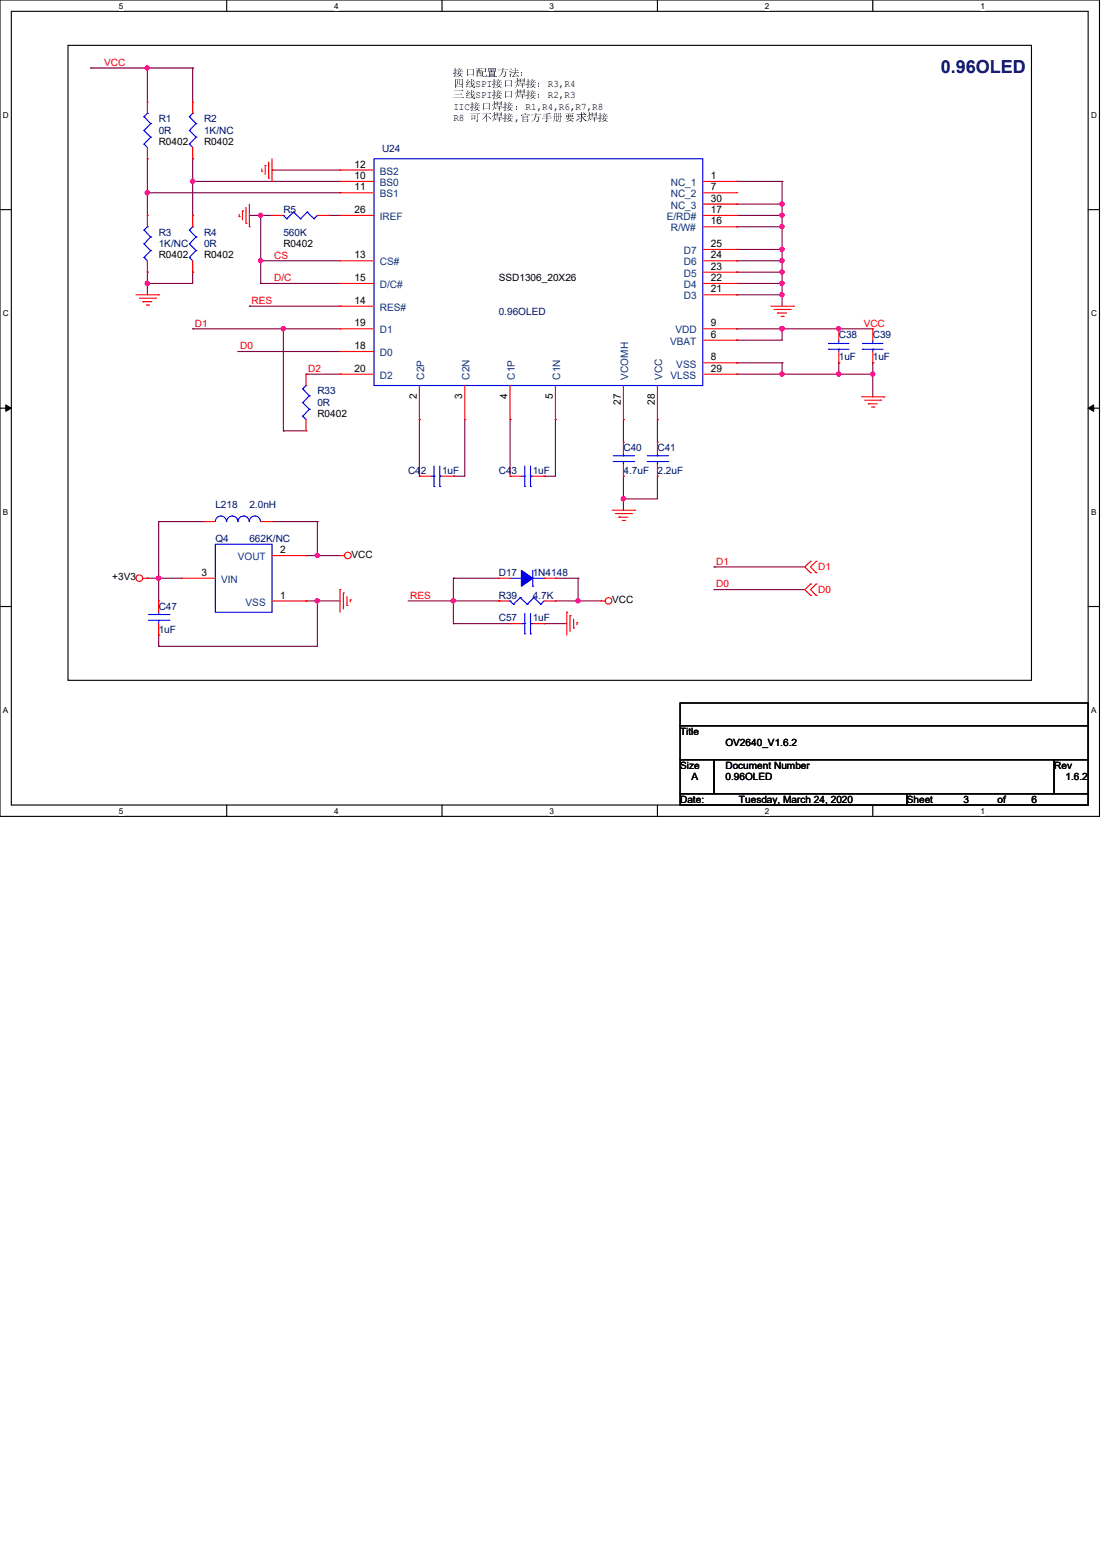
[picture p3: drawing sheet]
<svg xmlns="http://www.w3.org/2000/svg" width="210mm" height="297mm" viewBox="0 0 210 297" stroke-linecap="round" stroke-linejoin="round" font-family="sans-serif">
<path d="M0 0h209.4v155.4h-209.4zM2.2 2.2h205.1v151.1h-205.1z" fill="none" stroke="#000" stroke-width=".21"/>
<g fill="#fff">
<path d="M22.6 .3h.9v1.7h-.9z"/>
<path d="M22.6 153.5h.9v1.8h-.9z"/>
</g>
<path d="M43.2 0v2.2M43.2 153.3v2.1" fill="none" stroke="#000" stroke-width=".21"/>
<g fill="#fff">
<path d="M63.7 .3h.8v1.7h-.8z"/>
<path d="M63.7 153.5h.8v1.8h-.8z"/>
</g>
<path d="M84.2 0v2.2M84.2 153.3v2.1" fill="none" stroke="#000" stroke-width=".21"/>
<g fill="#fff">
<path d="M104.7 .3h.8v1.7h-.8z"/>
<path d="M104.7 153.5h.8v1.8h-.8z"/>
</g>
<path d="M125.2 0v2.2M125.2 153.3v2.1" fill="none" stroke="#000" stroke-width=".21"/>
<g fill="#fff">
<path d="M145.7 .3h.9v1.7h-.9z"/>
<path d="M145.7 153.5h.9v1.8h-.9z"/>
</g>
<path d="M166.2 0v2.2M166.2 153.3v2.1" fill="none" stroke="#000" stroke-width=".21"/>
<g fill="#fff">
<path d="M186.7 .3h.9v1.7h-.9z"/>
<path d="M186.7 153.5h.9v1.8h-.9z"/>
<path d="M.6 21h1.1v1.8h-1.1z"/>
<path d="M207.8 21h1.1v1.8h-1.1z"/>
<path d="M.6 58.8h1.1v1.7h-1.1z"/>
<path d="M207.8 58.8h1.1v1.7h-1.1z"/>
</g>
<path d="M0 39.9h2.2M207.3 39.9h2.1" fill="none" stroke="#000" stroke-width=".21"/>
<g fill="#fff">
<path d="M.6 96.6h1v1.7h-1z"/>
<path d="M207.8 96.6h1v1.7h-1z"/>
</g>
<path d="M0 77.7h2.2M207.3 77.7h2.1" fill="none" stroke="#000" stroke-width=".21"/>
<path d="M1.1 77.1l1.1 .6-1.1 .6zM207.3 77.7l1-.6v1.2z" fill="#000"/>
<path d="M1.1 77.1l1.1 .6-1.1 .6zM207.3 77.7l1-.6v1.2z" fill="none" stroke="#000" stroke-width=".19"/>
<g fill="#fff">
<path d="M.6 134.4h.9v1.7h-.9z"/>
<path d="M207.8 134.4h1v1.7h-1z"/>
</g>
<path d="M13 8.6h183.5v120.9h-183.5zM0 115.5h2.2M207.3 115.5h2.1" fill="none" stroke="#000" stroke-width=".21"/>
<path d="M140.3 34.5h.1M140.3 38.9h.1M140.3 34.5h8.7M140.3 38.9h8.7M149 34.5h.1M149 38.9h.1M149 34.5v6.5" fill="none" stroke="#7f003f" stroke-width=".21"/>
<circle cx="148.9" cy="38.8" r=".4" fill="#f0f"/>
<circle cx="148.9" cy="38.8" r=".4" fill="none" stroke="#f0f" stroke-width=".21"/>
<path d="M140.3 41h.1M140.3 43.2h.1M140.3 41h8.7M140.3 43.2h8.7M149 43.2h.1M149 43.2v4.3" fill="none" stroke="#7f003f" stroke-width=".21"/>
<circle cx="148.9" cy="43.2" r=".4" fill="#f0f"/>
<circle cx="148.9" cy="43.2" r=".4" fill="none" stroke="#f0f" stroke-width=".21"/>
<path d="M140.3 47.5h.1M140.3 47.5h8.7M149 47.5h.1M149 47.5v2.2" fill="none" stroke="#7f003f" stroke-width=".21"/>
<circle cx="148.9" cy="47.5" r=".4" fill="#f0f"/>
<circle cx="148.9" cy="47.5" r=".4" fill="none" stroke="#f0f" stroke-width=".21"/>
<path d="M140.3 49.7h.1M140.3 51.8h.1M140.3 49.7h8.7M140.3 51.8h8.7M149 56.1h.1M149 56.1v2.2" fill="none" stroke="#7f003f" stroke-width=".21"/>
<circle cx="148.9" cy="51.8" r=".4" fill="#f0f"/>
<circle cx="148.9" cy="51.8" r=".4" fill="none" stroke="#f0f" stroke-width=".21"/>
<path d="M140.3 54h.1M140.3 54h8.7" fill="none" stroke="#7f003f" stroke-width=".21"/>
<circle cx="148.9" cy="53.9" r=".4" fill="#f0f"/>
<circle cx="148.9" cy="53.9" r=".4" fill="none" stroke="#f0f" stroke-width=".21"/>
<path d="M140.3 56.1h.1M140.3 56.1h8.7" fill="none" stroke="#7f003f" stroke-width=".21"/>
<circle cx="148.9" cy="56.1" r=".4" fill="#f0f"/>
<circle cx="148.9" cy="56.1" r=".4" fill="none" stroke="#f0f" stroke-width=".21"/>
<path d="M140.3 62.6h.1M140.3 62.6h8.7M159.8 62.6h.1M159.8 62.6h6.4" fill="none" stroke="#7f003f" stroke-width=".21"/>
<circle cx="159.7" cy="62.6" r=".4" fill="#f0f"/>
<circle cx="159.7" cy="62.6" r=".4" fill="none" stroke="#f0f" stroke-width=".21"/>
<path d="M140.3 64.8h.1M149 62.6h.1M149 62.6v2.2h-8.7" fill="none" stroke="#7f003f" stroke-width=".21"/>
<circle cx="148.9" cy="62.6" r=".4" fill="#f0f"/>
<circle cx="148.9" cy="62.6" r=".4" fill="none" stroke="#f0f" stroke-width=".21"/>
<path d="M140.3 71.2h.1M140.3 71.2h8.7M166.2 71.2h.1M166.2 71.2v4.4" fill="none" stroke="#7f003f" stroke-width=".21"/>
<circle cx="166.2" cy="71.2" r=".4" fill="#f0f"/>
<circle cx="166.2" cy="71.2" r=".4" fill="none" stroke="#f0f" stroke-width=".21"/>
<path d="M140.3 69.1h.1M140.3 69.1h8.7M149 69.1h.1M149 69.1v2.1M159.8 71.2h.1M159.8 69.1h.1M159.8 71.2h6.4M159.8 69.1v2.1" fill="none" stroke="#7f003f" stroke-width=".21"/>
<circle cx="159.7" cy="71.2" r=".4" fill="#f0f"/>
<circle cx="159.7" cy="71.2" r=".4" fill="none" stroke="#f0f" stroke-width=".21"/>
<path d="M118.7 79.9h.1M118.7 79.9v4.3M125.2 79.9h.1M125.2 79.9v4.3M118.7 90.7h.1M118.7 95h.1M118.7 90.7v4.3M125.2 90.7h.1M125.2 90.7v4.3h-6.5" fill="none" stroke="#7f003f" stroke-width=".21"/>
<circle cx="118.7" cy="95" r=".4" fill="#f0f"/>
<circle cx="118.7" cy="95" r=".4" fill="none" stroke="#f0f" stroke-width=".21"/>
<g fill="none" stroke="#7f003f" stroke-width=".21">
<path d="M149 41h.1M149 41v2.2M79.9 79.9h.1M79.9 79.9v10.8M88.5 79.9h.1M88.5 79.9v10.8h-2.1M97.2 79.9h.1M97.2 79.9v10.8M105.8 79.9h.1M105.8 79.9v10.8h-2.2M86.4 90.7h.1M103.6 90.7h.1"/>
<path d="M118.7 95h.1M118.7 95v2.2"/>
</g>
<circle cx="148.9" cy="41" r=".4" fill="#f0f"/>
<circle cx="148.9" cy="41" r=".4" fill="none" stroke="#f0f" stroke-width=".21"/>
<path d="M149 54h.1M149 51.8h.1M149 49.7h.1M149 49.7v6.4" fill="none" stroke="#7f003f" stroke-width=".21"/>
<circle cx="148.9" cy="49.6" r=".4" fill="#f0f"/>
<circle cx="148.9" cy="49.6" r=".4" fill="none" stroke="#f0f" stroke-width=".21"/>
<path d="M149 71.2h.1M149 71.2h10.8M166.2 69.1h.1M166.2 69.1v2.1" fill="none" stroke="#7f003f" stroke-width=".21"/>
<circle cx="148.9" cy="71.2" r=".4" fill="#f0f"/>
<circle cx="148.9" cy="71.2" r=".4" fill="none" stroke="#f0f" stroke-width=".21"/>
<path d="M149 62.6h.1M149 62.6h10.8" fill="none" stroke="#7f003f" stroke-width=".21"/>
<circle cx="148.9" cy="62.6" r=".4" fill="#f0f"/>
<circle cx="148.9" cy="62.6" r=".4" fill="none" stroke="#f0f" stroke-width=".21"/>
<g fill="none" stroke="#7f003f" stroke-width=".21">
<path d="M28.1 36.7h.1M28.1 30.2h.1M28.1 36.7h36.7M28.1 30.2v10.8M36.7 34.5h.1M36.7 30.2h.1M36.7 34.5h28.1M36.7 30.2v4.3M51.8 32.4h.1M51.8 32.4h13M49.7 41h.1M49.7 41h2.1"/>
<path d="M62.6 41h.1M62.6 41h2.2"/>
</g>
<circle cx="28" cy="36.7" r=".4" fill="#f0f"/>
<circle cx="28" cy="36.7" r=".4" fill="none" stroke="#f0f" stroke-width=".21"/>
<path d="M36.7 34.5h.1M36.7 34.5v6.5" fill="none" stroke="#7f003f" stroke-width=".21"/>
<circle cx="36.7" cy="34.5" r=".4" fill="#f0f"/>
<circle cx="36.7" cy="34.5" r=".4" fill="none" stroke="#f0f" stroke-width=".21"/>
<path d="M28.1 54h.1M28.1 54v2.1" fill="none" stroke="#7f003f" stroke-width=".21"/>
<circle cx="28" cy="53.9" r=".4" fill="#f0f"/>
<circle cx="28" cy="53.9" r=".4" fill="none" stroke="#f0f" stroke-width=".21"/>
<path d="M28.1 13h.1M28.1 13h8.6M28.1 13v6.4M36.7 13h.1M36.7 13v6.4M28.1 54h.1M36.7 51.8h.1M36.7 51.8v2.2h-8.6" fill="none" stroke="#7f003f" stroke-width=".21"/>
<circle cx="28" cy="12.9" r=".4" fill="#f0f"/>
<circle cx="28" cy="12.9" r=".4" fill="none" stroke="#f0f" stroke-width=".21"/>
<path d="M17.3 13h.1M17.3 13h10.8M49.7 49.7h.1M49.7 49.7h15.1" fill="none" stroke="#7f003f" stroke-width=".21"/>
<circle cx="49.6" cy="49.6" r=".4" fill="#f0f"/>
<circle cx="49.6" cy="49.6" r=".4" fill="none" stroke="#f0f" stroke-width=".21"/>
<g fill="none" stroke="#7f003f" stroke-width=".21">
<path d="M47.5 58.3h.1M47.5 58.3h17.3M49.7 54h.1M49.7 54h15.1M45.3 66.9h.1M45.3 66.9h19.5M54 62.6h.1M54 62.6h10.8M54 62.6v19.4M58.3 71.2h.1M58.3 71.2h6.5M54 82h.1"/>
<path d="M54 82h4.3"/>
</g>
<circle cx="54" cy="62.6" r=".4" fill="#f0f"/>
<circle cx="54" cy="62.6" r=".4" fill="none" stroke="#f0f" stroke-width=".21"/>
<path d="M36.7 62.6h.1M36.7 62.6h17.3M30.2 110.1h.1M30.2 110.1h4.3M60.5 105.8h.1M60.5 114.4h.1M60.5 105.8h4.3M60.5 114.4h4.3" fill="none" stroke="#7f003f" stroke-width=".21"/>
<circle cx="30.2" cy="110.1" r=".4" fill="#f0f"/>
<circle cx="30.2" cy="110.1" r=".4" fill="none" stroke="#f0f" stroke-width=".21"/>
<path d="M28.1 110.1h.1M28.1 110.1h2.1M30.2 110.1h.1M30.2 110.1v4.3M60.5 114.4h.1M60.5 114.4v8.7h-30.3M30.2 120.9h.1M30.2 123.1h.1M30.2 120.9v2.2" fill="none" stroke="#7f003f" stroke-width=".21"/>
<circle cx="60.4" cy="114.4" r=".4" fill="#f0f"/>
<circle cx="60.4" cy="114.4" r=".4" fill="none" stroke="#f0f" stroke-width=".21"/>
<g fill="none" stroke="#7f003f" stroke-width=".21">
<path d="M49.7 49.7h.1M49.7 49.7v4.3M58.3 114.4h.1M58.3 114.4h2.2M86.4 118.7h.1M86.4 114.4h.1M86.4 114.4h8.6M86.4 118.7h10.8M86.4 114.4v4.3M95 114.4h.1M110.1 114.4h.1M110.1 114.4h4.3"/>
<path d="M136 107.9h.1M136 112.3h.1M136 107.9h17.3M136 112.3h17.3"/>
</g>
<circle cx="86.3" cy="114.4" r=".4" fill="#f0f"/>
<circle cx="86.3" cy="114.4" r=".4" fill="none" stroke="#f0f" stroke-width=".21"/>
<path d="M77.7 114.4h8.7M86.4 114.4h.1M103.6 118.7h.1M103.6 118.7h4.3M105.8 110.1h.1M105.8 110.1h4.3M110.1 110.1h.1M110.1 110.1v4.3" fill="none" stroke="#7f003f" stroke-width=".21"/>
<circle cx="110.1" cy="114.4" r=".4" fill="#f0f"/>
<circle cx="110.1" cy="114.4" r=".4" fill="none" stroke="#f0f" stroke-width=".21"/>
<path d="M28.1 51.8h.1M28.1 51.8v2.2M47.5 41h.1M47.5 41h2.2M49.7 41h.1M49.7 41v8.7M86.4 110.1h.1M86.4 110.1h8.6M86.4 110.1v4.3M105.8 114.4h.1M105.8 114.4h4.3" fill="none" stroke="#7f003f" stroke-width=".21"/>
<circle cx="49.6" cy="41" r=".4" fill="#f0f"/>
<circle cx="49.6" cy="41" r=".4" fill="none" stroke="#f0f" stroke-width=".21"/>
<path d="M51.8 99.3h8.7M60.5 99.3h.1M60.5 99.3v6.5M60.5 105.8h.1" fill="none" stroke="#7f003f" stroke-width=".21"/>
<circle cx="60.4" cy="105.8" r=".4" fill="#f0f"/>
<circle cx="60.4" cy="105.8" r=".4" fill="none" stroke="#f0f" stroke-width=".21"/>
<path d="M30.2 99.3h.1M30.2 99.3h8.7M30.2 99.3v10.8M30.2 110.1h.1M58.3 105.8h.1M58.3 105.8h2.2" fill="none" stroke="#7f003f" stroke-width=".21"/>
<g fill="none" stroke="#f00" stroke-width=".21">
<path d="M28.1 19.4h.1M28.1 19.4v2.2M36.7 19.4h.1M36.7 19.4v2.2M28.1 30.2h.1M28.1 28.1v2.1M36.7 30.2h.1M36.7 28.1v2.1M46.9 39.5v3M47.5 38.9v4.3M49.9 32.6h.1M49.9 32.2v.4"/>
<path d="M50.5 31.5h.1M50.5 31.5v1.7M51.2 33.9h.1M51.2 30.9v3M51.8 34.5h.1M51.8 30.2v4.3M25.9 56.1h4.3M26.5 56.8h3.1M27.2 57.4h.1M27.2 57.4h1.7M27.9 58.1h.4M28.1 51.8h.1"/>
<path d="M28.1 41h.1M28.1 41v2.2M28.1 49.7v2.1M28.3 58.1h.1M29.6 56.8h.1M30.2 56.1h.1M45.6 41.2h.1M45.6 40.8v.4M46.2 40.2h.1M46.2 40.2v1.7M46.9 42.5h.1M47.5 43.2h.1"/>
<path d="M146.8 58.3h4.3M147.4 58.9h3.1M148.1 59.6h.1M148.1 59.6h1.7M150.5 58.9h.1M151.1 58.3h.1M148.8 60.2h.4M149.2 60.2h.1M164.1 75.6h4.3M164.7 76.2h3.1M165.4 76.9h.1M165.4 76.9h1.7"/>
<path d="M166 77.5h.5M166.5 77.5h.1M167.8 76.2h.1M168.4 75.6h.1M116.6 97.2h4.3M117.2 97.8h3.1M117.9 98.5h.1M117.9 98.5h1.7M118.5 99.1h.5M119 99.1h.1M120.3 97.8h.1M120.9 97.2h.1"/>
<path d="M27.2 110.1h.9M28.1 110.1h.1M64.8 105.8h.1M64.8 112.3h.1M64.8 105.8h.8M64.8 112.3v4.3M65.4 112.9h.1M65.4 112.9v3.1M66.1 115.3h.1M66.1 113.6v1.7M66.7 114.2h.1M66.7 114.2v.4"/>
<path d="M95 114.4h.1M95 114.4h2.2M103.6 114.4h2.2M105.8 114.4h.1M107.9 116.6h.1M107.9 116.6v4.3M108.6 117.2h.1M108.6 117.2v3.1M109.3 119.6h.1M109.3 117.9v1.7M109.9 118.5h.1M109.9 118.5v.5"/>
<path d="M114.4 114.4h.1M114.4 114.4h.9M154.4 106.9h.1M154.4 109.1h.1M154.4 111.2h.1M154.4 113.4h.1M154.4 106.9l-1.1 1 1.1 1.2M154.4 111.2l-1.1 1.1 1.1 1.1M155.4 109.1h.1M155.4 106.9h.1M155.4 113.4h.1M155.4 111.2h.1"/>
<path d="M155.4 106.9l-1 1 1 1.2M155.4 111.2l-1 1.1 1 1.1"/>
<circle cx="26.5" cy="110.1" r=".63"/>
<circle cx="66.3" cy="105.8" r=".63"/>
<circle cx="115.9" cy="114.4" r=".63"/>
</g>
<path d="M129.5 133.9h77.8v4.3h-77.8zM129.5 138.2h77.8v6.5h-77.8zM129.5 144.7h6.5v6.4h-6.5zM129.5 151.1h43.2v2.2h-43.2zM136 144.7h64.8v6.4h-64.8zM172.7 151.1h34.6v2.2h-34.6zM200.8 144.7h6.5v6.4h-6.5z" fill="none" stroke="#000" stroke-width=".21"/>
<g fill="none" stroke="#00f" stroke-width=".21">
<path d="M27.4 27.4h.1M27.4 24.8h.1M27.4 22.2h.1M27.4 27.4l.7 .7M27.4 24.8l1.3 1.3M27.4 22.2l1.3 1.3M28.1 21.6h.1M28.1 21.6l-.7 .6M28.7 26.1h.1M28.7 23.5h.1M28.7 26.1l-1.3 1.3M28.7 23.5l-1.3 1.3"/>
<path d="M36.1 27.4h.1M36.1 24.8h.1M36.1 22.2h.1M36.1 27.4l.6 .7M36.1 24.8l1.2 1.3M36.1 22.2l1.2 1.3M36.7 21.6h.1M36.7 21.6l-.6 .6M37.3 26.1h.1M37.3 23.5h.1M37.3 26.1l-1.2 1.3M37.3 23.5l-1.2 1.3"/>
<path d="M27.4 49h.1M27.4 46.4h.1M27.4 43.8h.1M27.4 49l.7 .7M27.4 46.4l1.3 1.3M27.4 43.8l1.3 1.3M28.1 43.2h.1M28.1 43.2l-.7 .6M28.7 47.7h.1M28.7 45.1h.1M28.7 47.7l-1.3 1.3M28.7 45.1l-1.3 1.3"/>
<path d="M97.2 114.4h.1M97.2 114.4l.6 .7M97.2 110.1h2.1M97.8 115.1h.1M99.1 113.8h.1M99.1 113.8l1.3 1.3M99.1 113.8l-1.3 1.3M99.3 110.1h.1M100.4 115.1h.1M101.5 111.6h.1M101.5 108.6v3M101.5 110.1h2.1"/>
<path d="M101.7 113.8h.1M101.7 113.8l1.3 1.3M101.7 113.8l-1.3 1.3M103 115.1h.1M103.6 110.1h.1M103.6 114.4l-.6 .7"/>
</g>
<path d="M99.3 108.6l2.2 1.5-2.2 1.5z" fill-rule="evenodd" fill="#00f"/>
<g fill="none" stroke="#00f" stroke-width=".21">
<path d="M71.2 30.2h62.7v43.2h-62.7zM36.1 49h.1M36.1 46.4h.1M36.1 43.8h.1M36.1 49l.6 .7M36.1 46.4l1.2 1.3M36.1 43.8l1.2 1.3M36.7 43.2h.1M36.7 43.2l-.6 .6M37.3 47.7h.1M37.3 45.1h.1M37.3 47.7l-1.2 1.3"/>
<path d="M37.3 45.1l-1.2 1.3M54 41h.1M54 41l.6 .7M54.6 41.7h.1M55.9 40.4h.1M55.9 40.4l1.3 1.3M55.9 40.4l-1.3 1.3M57.2 41.7h.1M58.5 40.4h.1M58.5 40.4l1.3 1.3M58.5 40.4l-1.3 1.3M59.8 41.7h.1"/>
<path d="M60.5 41l-.7 .7M57.7 79.2h.1M57.7 76.7h.1M57.7 74h.1M57.7 79.2l.6 .7M57.7 76.7l1.2 1.2M57.7 74l1.2 1.4M58.3 73.4h.1M58.3 73.4l-.6 .6M58.9 77.9h.1M58.9 75.4h.1M58.9 77.9l-1.2 1.3"/>
<path d="M58.9 75.4l-1.2 1.3M157.8 65.4h.1M157.8 66.5h.1M157.8 65.4h3.9M157.8 66.5h3.9M159.8 66.5h.1M159.8 65.4h.1M159.8 64.8v.6M159.8 66.5v.4M164.3 65.4h.1M164.3 66.5h.1M164.3 65.4h3.9"/>
<path d="M164.3 66.5h3.9M166.2 66.5h.1M166.2 65.4h.1M166.2 64.8v.6M166.2 66.5v.4M41 99.3a1.06 1.06 0 0 1 1.1-1 1.06 1.06 0 0 1 1 1M43.2 99.3a1.06 1.06 0 0 1 1-1 1.06 1.06 0 0 1 1.1 1M45.3 99.3a1.06 1.06 0 0 1 1.1-1 1.06 1.06 0 0 1 1.1 1 1.08 1.08 0 0 1 1-1 1.08 1.08 0 0 1 1.1 1M82 90.7h.7M82.7 92.6h.1M82.7 90.7h.1M82.7 88.7v3.9"/>
<path d="M83.8 90.7h.1M83.8 92.6h.1M83.8 90.7h.4M83.8 88.7v3.9M99.3 90.7h.6M99.9 92.6h.1M99.9 90.7h.1M99.9 88.7v3.9M101 90.7h.1M101 92.6h.1M101 88.7v3.9M101 90.7h.5"/>
<path d="M116.8 87.9h3.9M116.8 86.8h3.9M118.7 86.8h.1M118.7 87.9h.1M118.7 86.4v.4M118.7 87.9v.6M120.7 87.9h.1M120.7 86.8h.1M123.3 87.9h3.9M123.3 86.8h3.9M125.2 86.8h.1M125.2 87.9h.1"/>
<path d="M125.2 86.4v.4M125.2 87.9v.6M127.2 87.9h.1M127.2 86.8h.1M28.3 118.1h3.9M28.3 117h3.9M30.2 117h.1M30.2 118.1h.1M30.2 116.6v.4M30.2 118.1v.6M32.2 118.1h.1M32.2 117h.1"/>
<path d="M41 103.6h10.8v13h-10.8zM99.3 108.6l2.2 1.5-2.2 1.5zM99.3 118.7h.6M99.9 118.7h.1M99.9 116.8v3.9M101 118.7h.1M101 118.7h.5M101 116.8v3.9M99.9 120.7h.1M101 120.7h.1"/>
</g>
<g fill="none" stroke="#f00" stroke-width=".21">
<path d="M64.8 32.4h.1M64.8 34.5h.1M64.8 36.7h.1M64.8 32.4h6.4M64.8 34.5h6.4M64.8 36.7h6.4M133.9 34.5h6.4M133.9 36.7h6.4M133.9 38.9h6.4M140.3 34.5h.1M140.3 36.7h.1M140.3 38.9h.1"/>
<path d="M36.7 51.8h.1M36.7 41h.1M36.7 41v2.2M36.7 49.7v2.1M51.8 41h.1M51.8 41h2.2M60.5 41h2.1M62.6 41h.1M64.8 41h.1M64.8 49.7h.1M64.8 54h.1M64.8 58.3h.1"/>
<path d="M64.8 41h6.4M64.8 49.7h6.4M64.8 54h6.4M64.8 58.3h6.4M133.9 41h6.4M133.9 49.7h6.4M133.9 54h6.4M133.9 56.1h6.4M133.9 51.8h6.4M133.9 47.5h6.4M133.9 43.2h6.4M140.3 56.1h.1"/>
<path d="M140.3 54h.1M140.3 51.8h.1M140.3 49.7h.1M140.3 47.5h.1M140.3 41h.1M140.3 43.2h.1M58.3 71.2h.1M58.3 71.2v2.2M58.3 79.9v2.1M64.8 62.6h.1M64.8 66.9h.1M64.8 71.2h.1"/>
<path d="M64.8 62.6h6.4M64.8 66.9h6.4M64.8 71.2h6.4M79.9 79.9h.1M79.9 73.4v6.5M88.5 79.9h.1M88.5 73.4v6.5M97.2 79.9h.1M97.2 73.4v6.5M105.8 79.9h.1M105.8 73.4v6.5M118.7 79.9h.1"/>
<path d="M118.7 73.4v6.5M125.2 79.9h.1M125.2 73.4v6.5M133.9 62.6h6.4M133.9 71.2h6.4M133.9 69.1h6.4M133.9 64.8h6.4M140.3 71.2h.1M140.3 69.1h.1M140.3 64.8h.1M140.3 62.6h.1M159.8 69.1h.1"/>
<path d="M159.8 62.6h.1M159.8 62.6v2.2M159.8 66.9v2.2M166.2 69.1h.1M166.2 62.6h.1M166.2 62.6v2.2M166.2 66.9v2.2M38.9 99.3h.1M38.9 99.3h2.1M49.7 99.3h2.1M51.8 99.3h.1M58.3 82h.1"/>
<path d="M79.9 90.7h.1M79.9 90.7h2.1M84.2 90.7h2.2M86.4 90.7h.1M97.2 90.7h.1M97.2 90.7h2.1M101.5 90.7h2.1M103.6 90.7h.1M118.7 84.2h.1M118.7 90.7h.1M118.7 84.2v2.2M118.7 88.5v2.2"/>
<path d="M125.2 84.2h.1M125.2 90.7h.1M125.2 84.2v2.2M125.2 88.5v2.2M30.2 114.4h.1M30.2 114.4v2.2M30.2 118.7v2.2M34.5 110.1h.1M34.5 110.1h6.5M51.8 105.8h6.5M51.8 114.4h6.5M58.3 105.8h.1"/>
<path d="M58.3 114.4h.1M95 110.1h.1M95 110.1h2.2M97.2 118.7h.1M97.2 118.7h2.1M101.5 118.7h2.1M103.6 118.7h.1M103.6 110.1h2.2M105.8 110.1h.1M30.2 120.9h.1"/>
</g>
<circle cx="148.9" cy="38.8" r=".4" fill="#f0f"/>
<circle cx="148.9" cy="38.8" r=".4" fill="none" stroke="#f0f" stroke-width=".21"/>
<circle cx="148.9" cy="43.2" r=".4" fill="#f0f"/>
<circle cx="148.9" cy="43.2" r=".4" fill="none" stroke="#f0f" stroke-width=".21"/>
<circle cx="148.9" cy="47.5" r=".4" fill="#f0f"/>
<circle cx="148.9" cy="47.5" r=".4" fill="none" stroke="#f0f" stroke-width=".21"/>
<circle cx="148.9" cy="51.8" r=".4" fill="#f0f"/>
<circle cx="148.9" cy="51.8" r=".4" fill="none" stroke="#f0f" stroke-width=".21"/>
<circle cx="148.9" cy="53.9" r=".4" fill="#f0f"/>
<circle cx="148.9" cy="53.9" r=".4" fill="none" stroke="#f0f" stroke-width=".21"/>
<circle cx="148.9" cy="56.1" r=".4" fill="#f0f"/>
<circle cx="148.9" cy="56.1" r=".4" fill="none" stroke="#f0f" stroke-width=".21"/>
<circle cx="159.7" cy="62.6" r=".4" fill="#f0f"/>
<circle cx="159.7" cy="62.6" r=".4" fill="none" stroke="#f0f" stroke-width=".21"/>
<circle cx="148.9" cy="62.6" r=".4" fill="#f0f"/>
<circle cx="148.9" cy="62.6" r=".4" fill="none" stroke="#f0f" stroke-width=".21"/>
<circle cx="166.2" cy="71.2" r=".4" fill="#f0f"/>
<circle cx="166.2" cy="71.2" r=".4" fill="none" stroke="#f0f" stroke-width=".21"/>
<circle cx="159.7" cy="71.2" r=".4" fill="#f0f"/>
<circle cx="159.7" cy="71.2" r=".4" fill="none" stroke="#f0f" stroke-width=".21"/>
<circle cx="118.7" cy="95" r=".4" fill="#f0f"/>
<circle cx="118.7" cy="95" r=".4" fill="none" stroke="#f0f" stroke-width=".21"/>
<circle cx="148.9" cy="41" r=".4" fill="#f0f"/>
<circle cx="148.9" cy="41" r=".4" fill="none" stroke="#f0f" stroke-width=".21"/>
<circle cx="148.9" cy="49.6" r=".4" fill="#f0f"/>
<circle cx="148.9" cy="49.6" r=".4" fill="none" stroke="#f0f" stroke-width=".21"/>
<circle cx="148.9" cy="71.2" r=".4" fill="#f0f"/>
<circle cx="148.9" cy="71.2" r=".4" fill="none" stroke="#f0f" stroke-width=".21"/>
<circle cx="148.9" cy="62.6" r=".4" fill="#f0f"/>
<circle cx="148.9" cy="62.6" r=".4" fill="none" stroke="#f0f" stroke-width=".21"/>
<circle cx="28" cy="36.7" r=".4" fill="#f0f"/>
<circle cx="28" cy="36.7" r=".4" fill="none" stroke="#f0f" stroke-width=".21"/>
<circle cx="36.7" cy="34.5" r=".4" fill="#f0f"/>
<circle cx="36.7" cy="34.5" r=".4" fill="none" stroke="#f0f" stroke-width=".21"/>
<circle cx="28" cy="53.9" r=".4" fill="#f0f"/>
<circle cx="28" cy="53.9" r=".4" fill="none" stroke="#f0f" stroke-width=".21"/>
<circle cx="28" cy="12.9" r=".4" fill="#f0f"/>
<circle cx="28" cy="12.9" r=".4" fill="none" stroke="#f0f" stroke-width=".21"/>
<circle cx="49.6" cy="49.6" r=".4" fill="#f0f"/>
<circle cx="49.6" cy="49.6" r=".4" fill="none" stroke="#f0f" stroke-width=".21"/>
<circle cx="54" cy="62.6" r=".4" fill="#f0f"/>
<circle cx="54" cy="62.6" r=".4" fill="none" stroke="#f0f" stroke-width=".21"/>
<circle cx="30.2" cy="110.1" r=".4" fill="#f0f"/>
<circle cx="30.2" cy="110.1" r=".4" fill="none" stroke="#f0f" stroke-width=".21"/>
<circle cx="60.4" cy="114.4" r=".4" fill="#f0f"/>
<circle cx="60.4" cy="114.4" r=".4" fill="none" stroke="#f0f" stroke-width=".21"/>
<circle cx="86.3" cy="114.4" r=".4" fill="#f0f"/>
<circle cx="86.3" cy="114.4" r=".4" fill="none" stroke="#f0f" stroke-width=".21"/>
<circle cx="110.1" cy="114.4" r=".4" fill="#f0f"/>
<circle cx="110.1" cy="114.4" r=".4" fill="none" stroke="#f0f" stroke-width=".21"/>
<circle cx="49.6" cy="41" r=".4" fill="#f0f"/>
<circle cx="49.6" cy="41" r=".4" fill="none" stroke="#f0f" stroke-width=".21"/>
<circle cx="60.4" cy="105.8" r=".4" fill="#f0f"/>
<circle cx="60.4" cy="105.8" r=".4" fill="none" stroke="#f0f" stroke-width=".21"/>
<text font-size="3.4" fill="#00007f" x="179.2" y="14">0.96OLED</text>
<g font-size="1.9" fill="#f00">
<text x="19.9" y="12.5">VCC</text>
<text x="52.2" y="49.2">CS</text>
<text x="52.2" y="53.6">D/C</text>
<text x="47.9" y="57.9">RES</text>
<text x="37.1" y="62.2">D1</text>
<text x="164.5" y="62.2">VCC</text>
<text x="45.8" y="66.5">D0</text>
<text x="58.7" y="70.8">D2</text>
<text x="136.4" y="107.5">D1</text>
<text x="136.4" y="111.8">D0</text>
<text x="155.9" y="108.6">D1</text>
<text x="155.9" y="112.9">D0</text>
<text x="78.1" y="114">RES</text>
</g>
<g font-size="1.9">
<text x="86.4" y="14.4">接接接接接接：</text>
<text x="86.4" y="16.6">四四SPI接接接接：R3,R4</text>
<text x="86.4" y="23.1">R8 可可接接,官接官官官官接接</text>
<text x="86.4" y="20.9">IIC接接接接：R1,R4,R6,R7,R8</text>
<text x="86.4" y="18.8">三四SPI接接接接：R2,R3</text>
<text x="30.2" y="27.6">R0402</text>
<text x="38.9" y="27.6">R0402</text>
<text x="67.5" y="31.9">12</text>
<text x="67.5" y="34.1">10</text>
<text x="135.4" y="34.1">1</text>
<text x="67.5" y="36.2">11</text>
<text x="67.5" y="40.6">26</text>
<text x="135.4" y="36.2">7</text>
<text x="135.4" y="38.4">30</text>
<text x="135.4" y="40.6">17</text>
<text x="54" y="47">R0402</text>
<text x="135.4" y="47">25</text>
<text x="135.4" y="42.7">16</text>
<text x="30.2" y="49.2">R0402</text>
<text x="38.9" y="49.2">R0402</text>
<text x="67.5" y="49.2">13</text>
<text x="67.5" y="53.5">15</text>
<text x="95" y="53.5">SSD1306_20X26</text>
<text x="135.4" y="53.5">22</text>
<text x="135.4" y="51.4">23</text>
<text x="135.4" y="49.2">24</text>
<text x="67.5" y="57.8">14</text>
<text x="135.4" y="55.7">21</text>
<text x="67.5" y="62.1">19</text>
<text x="135.4" y="64.3">6</text>
<text x="135.4" y="62.1">9</text>
<text x="67.5" y="66.5">18</text>
<text x="67.5" y="70.8">20</text>
<text x="135.4" y="70.8">29</text>
<text x="135.4" y="68.6">8</text>
<text x="79.4" y="76" transform="rotate(-90 79.4 76)">2</text>
<text x="88.1" y="76" transform="rotate(-90 88.1 76)">3</text>
<text x="96.7" y="76" transform="rotate(-90 96.7 76)">4</text>
<text x="105.3" y="76" transform="rotate(-90 105.3 76)">5</text>
<text x="118.3" y="77" transform="rotate(-90 118.3 77)">27</text>
<text x="124.8" y="77" transform="rotate(-90 124.8 77)">28</text>
<text x="60.5" y="79.4">R0402</text>
<text x="53.3" y="105.3">2</text>
<text x="66.9" y="106.2">VCC</text>
<text x="21.4" y="110.5">+3V3</text>
<text x="38.4" y="109.6">3</text>
<text x="53.3" y="114">1</text>
<text x="116.6" y="114.8">VCC</text>
<text x="129.5" y="139.9">Title</text>
<text x="138.2" y="142">OV2640_V1.6.2</text>
<text x="129.5" y="146.3">Size</text>
<text x="131.7" y="148.5">A</text>
<text x="138.2" y="146.3">Document Number</text>
<text x="138.2" y="148.5">0.96OLED</text>
<text x="200.8" y="146.3">Rev</text>
<text x="202.9" y="148.5">1.6.2</text>
<text x="129.5" y="152.8">Date:</text>
<text x="140.8" y="152.8">Tuesday, March 24, 2020</text>
<text x="172.7" y="152.8">Sheet</text>
<text x="183.5" y="152.8">3</text>
<text x="190" y="152.8">of</text>
<text x="196.5" y="152.8">6</text>
</g>
<g font-size="1.9" fill="#00007f">
<text x="30.2" y="23.3">R1</text>
<text x="38.9" y="23.3">R2</text>
<text x="30.2" y="25.4">0R</text>
<text x="38.9" y="25.4">1K/NC</text>
<text x="72.8" y="28.9">U24</text>
<text x="54" y="40.6">R5</text>
<text x="30.2" y="44.9">R3</text>
<text x="30.2" y="47">1K/NC</text>
<text x="38.9" y="44.9">R4</text>
<text x="38.9" y="47">0R</text>
<text x="54" y="44.9">560K</text>
<text x="95" y="60">0.96OLED</text>
<text x="159.8" y="64.3">C38</text>
<text x="166.2" y="64.3">C39</text>
<text x="159.8" y="68.6">1uF</text>
<text x="166.2" y="68.6">1uF</text>
<text x="60.5" y="75.1">R33</text>
<text x="60.5" y="77.3">0R</text>
<text x="118.7" y="85.9">C40</text>
<text x="125.2" y="85.9">C41</text>
<text x="77.7" y="90.2">C42</text>
<text x="84.2" y="90.2">1uF</text>
<text x="95" y="90.2">C43</text>
<text x="101.5" y="90.2">1uF</text>
<text x="118.7" y="90.2">4.7uF</text>
<text x="125.2" y="90.2">2.2uF</text>
<text x="41" y="96.7">L218</text>
<text x="47.5" y="96.7">2.0nH</text>
<text x="41" y="103.2">Q4</text>
<text x="47.5" y="103.2">662K/NC</text>
<text x="95" y="114">R39</text>
<text x="95" y="109.6">D17</text>
<text x="101.5" y="114">4.7K</text>
<text x="101.5" y="109.6">1N4148</text>
<text x="30.2" y="116.1">C47</text>
<text x="95" y="118.3">C57</text>
<text x="101.5" y="118.3">1uF</text>
<text x="30.2" y="120.4">1uF</text>
</g>
<g font-size="1.9" fill="#003f7f">
<text x="72.3" y="33.3">BS2</text>
<text x="72.3" y="35.4">BS0</text>
<text x="127.8" y="35.4">NC_1</text>
<text x="72.3" y="37.6">BS1</text>
<text x="72.3" y="41.9">IREF</text>
<text x="127" y="41.9">E/RD#</text>
<text x="127.8" y="37.6">NC_2</text>
<text x="127.8" y="39.8">NC_3</text>
<text x="127.8" y="44.1">R/W#</text>
<text x="72.3" y="50.5">CS#</text>
<text x="130.3" y="52.7">D5</text>
<text x="130.3" y="50.5">D6</text>
<text x="130.3" y="48.4">D7</text>
<text x="72.3" y="54.9">D/C#</text>
<text x="72.3" y="59.2">RES#</text>
<text x="130.3" y="57">D3</text>
<text x="130.3" y="54.9">D4</text>
<text x="72.3" y="63.5">D1</text>
<text x="127.6" y="65.7">VBAT</text>
<text x="128.7" y="63.5">VDD</text>
<text x="72.3" y="67.8">D0</text>
<text x="128.8" y="70">VSS</text>
<text x="72.3" y="72.1">D2</text>
<text x="80.8" y="72.3" transform="rotate(-90 80.8 72.3)">C2P</text>
<text x="89.5" y="72.3" transform="rotate(-90 89.5 72.3)">C2N</text>
<text x="98.1" y="72.3" transform="rotate(-90 98.1 72.3)">C1P</text>
<text x="106.7" y="72.3" transform="rotate(-90 106.7 72.3)">C1N</text>
<text x="119.7" y="72.3" transform="rotate(-90 119.7 72.3)">VCOMH</text>
<text x="126.2" y="72.3" transform="rotate(-90 126.2 72.3)">VCC</text>
<text x="127.7" y="72.1">VLSS</text>
<text x="45.3" y="106.7">VOUT</text>
<text x="42.1" y="111">VIN</text>
<text x="46.8" y="115.3">VSS</text>
</g>
<g font-size="1.6">
<text x="22.6" y="1.7">5</text>
<text x="63.7" y="1.7">4</text>
<text x="104.7" y="1.7">3</text>
<text x="145.7" y="1.7">2</text>
<text x="186.7" y="1.7">1</text>
<text x=".6" y="22.4">D</text>
<text x="207.8" y="22.4">D</text>
<text x=".6" y="60.2">C</text>
<text x="207.8" y="60.2">C</text>
<text x=".6" y="98">B</text>
<text x="207.8" y="98">B</text>
<text x=".6" y="135.8">A</text>
<text x="207.8" y="135.8">A</text>
<text x="22.6" y="154.9">5</text>
<text x="63.7" y="154.9">4</text>
<text x="104.7" y="154.9">3</text>
<text x="145.7" y="154.9">2</text>
<text x="186.7" y="154.9">1</text>
</g>
</svg>
